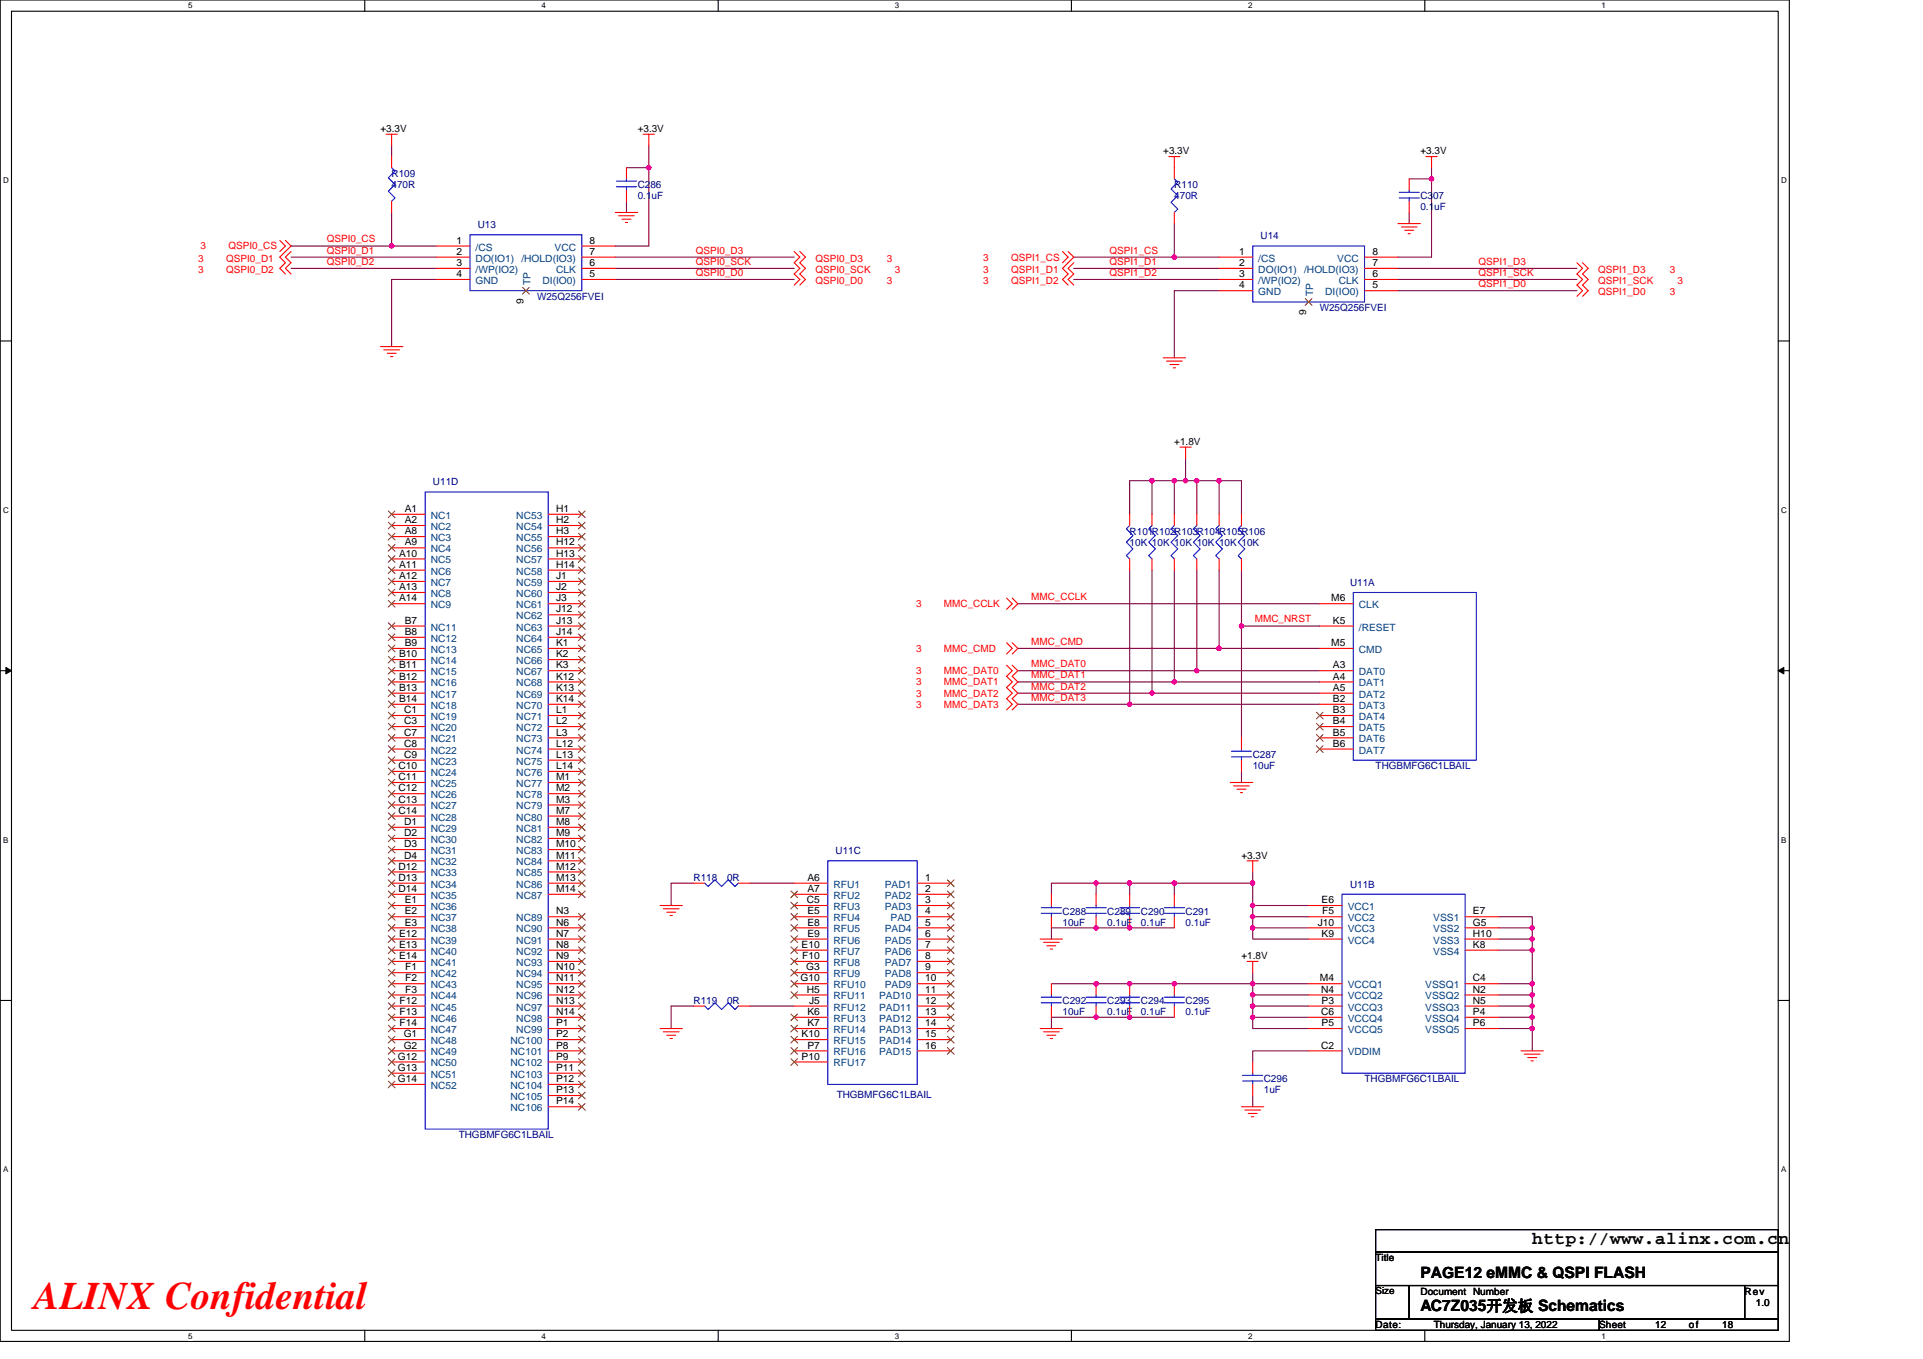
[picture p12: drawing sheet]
<svg xmlns="http://www.w3.org/2000/svg" width="297mm" height="210mm" viewBox="0 0 297 210" stroke-linecap="round" stroke-linejoin="round" font-family="sans-serif">
<path d="M0 0h276.4v207.3h-276.4zM1.8 1.7h272.9v203.8h-272.9z" fill="none" stroke="#000" stroke-width=".17"/>
<g fill="#fff">
<path d="M29.1 .2h.6v1.4h-.6z"/>
<path d="M29.1 205.7h.6v1.4h-.6z"/>
</g>
<path d="M56.3 0v1.7M56.3 205.5v1.8" fill="none" stroke="#000" stroke-width=".17"/>
<g fill="#fff">
<path d="M83.6 .2h.7v1.4h-.7z"/>
<path d="M83.6 205.7h.7v1.4h-.7z"/>
</g>
<path d="M110.9 0v1.7M110.9 205.5v1.8" fill="none" stroke="#000" stroke-width=".17"/>
<g fill="#fff">
<path d="M138.2 .2h.7v1.4h-.7z"/>
<path d="M138.2 205.7h.7v1.4h-.7z"/>
</g>
<path d="M165.5 0v1.7M165.5 205.5v1.8" fill="none" stroke="#000" stroke-width=".17"/>
<g fill="#fff">
<path d="M192.8 .2h.6v1.4h-.6z"/>
<path d="M192.8 205.7h.6v1.4h-.6z"/>
</g>
<path d="M220.1 0v1.7M220.1 205.5v1.8" fill="none" stroke="#000" stroke-width=".17"/>
<g fill="#fff">
<path d="M247.4 .2h.6v1.4h-.6z"/>
<path d="M247.4 205.7h.6v1.4h-.6z"/>
<path d="M.5 27.2h.8v1.4h-.8z"/>
<path d="M275.1 27.2h.9v1.4h-.9z"/>
<path d="M.5 78.1h.8v1.4h-.8z"/>
<path d="M275.1 78.1h.9v1.4h-.9z"/>
</g>
<path d="M0 52.7h1.8M274.7 52.7h1.7" fill="none" stroke="#000" stroke-width=".17"/>
<g fill="#fff">
<path d="M.5 129.1h.8v1.4h-.8z"/>
<path d="M275.1 129.1h.8v1.4h-.8z"/>
</g>
<path d="M0 103.6h1.8M274.7 103.6h1.7" fill="none" stroke="#000" stroke-width=".17"/>
<path d="M.9 103.1l.9 .5-.9 .5zM274.7 103.6l.8-.5v1z" fill="#000" stroke="#000" stroke-width=".15"/>
<g fill="#fff">
<path d="M.5 180h.8v1.4h-.8z"/>
<path d="M275.1 180h.8v1.4h-.8z"/>
</g>
<path d="M0 154.6h1.8M274.7 154.6h1.7M212.5 190h62.2v3.5h-62.2zM212.5 193.5h62.2v5.1h-62.2zM212.5 198.6h5.2v5.2h-5.2zM217.7 198.6h51.8v5.2h-51.8zM269.5 198.6h5.2v5.2h-5.2zM212.5 203.8h34.5v1.7h-34.5zM247 203.8h27.7v1.7h-27.7z" fill="none" stroke="#000" stroke-width=".17"/>
<g fill="none" stroke="#800040" stroke-width=".17">
<path d="M45 38h15.5M45 39.7h22.4M60.5 38h6.9M60.5 22.5v1.7M60.5 32.8v5.2M95 39.7h27.7M96.8 25.9h3.4M96.8 31.1v1.7M100.2 25.9v12.1h-5.2M100.2 22.5v3.4M165.9 39.7h15.5M181.4 34.5v5.2"/>
<path d="M181.4 39.7h6.9M217.7 27.6h3.4M217.7 32.8v1.7M221.1 25.9v13.8h-5.2M45 41.5h22.4M67.4 43.2h-6.9v10.4M95 43.2h27.7M95 41.5h27.7M165.9 41.5h22.4M165.9 43.2h22.4M188.3 44.9h-6.9v10.4M215.9 43.2h27.7"/>
<path d="M215.9 41.5h27.7M215.9 44.9h27.7M177.9 74.3h3.5M177.9 74.3h-3.4v5.2M177.9 74.3v5.2M181.4 74.3v5.2M183.1 70.8v3.5h-1.7M183.1 74.3h1.8M184.9 74.3v5.2M184.9 74.3h3.4v5.2M188.3 74.3h3.5v5.2M157.2 93.3h46.7"/>
<path d="M174.5 88.1v20.7M177.9 88.1v19M181.4 88.1v17.3M184.9 88.1v15.5M188.3 88.1v12.1M191.8 88.1v8.6M191.8 96.7v17.3M191.8 96.7h12.1M157.2 100.2h31.1M157.2 107.1h20.7M157.2 105.4h24.2M157.2 108.8h17.3"/>
<path d="M157.2 103.6h27.7M174.5 108.8h29.4M177.9 107.1h26M181.4 105.4h22.5M184.9 103.6h19M188.3 100.2h15.6M191.8 119.2v1.7M107.1 136.5h-3.4v3.4M115.8 136.5h6.9M169.3 138.2v-1.7h-6.9v1.7M169.3 136.5h5.2v1.7M174.5 136.5h6.9"/>
<path d="M181.4 136.5v1.7M181.4 136.5h12.1M193.5 136.5v3.4h8.6M193.5 139.9v1.7M193.5 134.7v1.8M107.1 155.4h-3.4v3.5M115.8 155.4h6.9M162.4 152h31.1v1.7M181.4 157.2h-19v1.7M181.4 143.4h-19v1.7M193.5 141.6h8.6M193.5 141.6v1.8h8.6"/>
<path d="M193.5 143.4v1.7h8.6M193.5 150.3v1.7h8.6M193.5 153.7h8.6M193.5 153.7v1.7h8.6M193.5 155.4v1.8h8.6M193.5 157.2v1.7h8.6M231.5 141.6h5.2v1.8M231.5 143.4h5.2v1.7M231.5 145.1h5.2v1.7M231.5 146.8h5.2M231.5 152h5.2v1.7M231.5 153.7h5.2v1.7"/>
<path d="M231.5 155.4h5.2v1.8M231.5 157.2h5.2v1.7M231.5 158.9h5.2M236.7 146.8v5.2M236.7 158.9v3.5M193.5 169.3v1.7M202.1 162.4h-8.6v1.7"/>
</g>
<g fill="#f0f" stroke="#f0f" stroke-width=".17">
<circle cx="184.8" cy="103.6" r=".34"/>
<circle cx="181.4" cy="105.4" r=".33"/>
<circle cx="177.9" cy="107.1" r=".34"/>
<circle cx="174.5" cy="108.8" r=".34"/>
<circle cx="188.3" cy="100.2" r=".34"/>
<circle cx="193.5" cy="139.9" r=".33"/>
<circle cx="193.5" cy="141.6" r=".34"/>
<circle cx="193.5" cy="143.4" r=".34"/>
<circle cx="183.1" cy="74.3" r=".34"/>
<circle cx="177.9" cy="74.3" r=".34"/>
<circle cx="181.4" cy="74.3" r=".34"/>
<circle cx="184.8" cy="74.3" r=".34"/>
<circle cx="188.3" cy="74.3" r=".34"/>
<circle cx="191.8" cy="96.7" r=".33"/>
<circle cx="193.5" cy="153.7" r=".34"/>
<circle cx="193.5" cy="152" r=".34"/>
<circle cx="193.5" cy="157.2" r=".33"/>
<circle cx="193.5" cy="155.4" r=".34"/>
<circle cx="236.7" cy="143.4" r=".34"/>
<circle cx="236.7" cy="145.1" r=".34"/>
<circle cx="236.7" cy="146.8" r=".34"/>
<circle cx="236.7" cy="152" r=".34"/>
<circle cx="236.7" cy="153.7" r=".34"/>
<circle cx="236.7" cy="155.4" r=".34"/>
<circle cx="236.7" cy="157.2" r=".33"/>
<circle cx="236.7" cy="158.9" r=".34"/>
<circle cx="174.5" cy="136.4" r=".34"/>
<circle cx="169.3" cy="136.4" r=".34"/>
<circle cx="181.4" cy="136.4" r=".34"/>
<circle cx="181.4" cy="152" r=".34"/>
<circle cx="174.5" cy="152" r=".34"/>
<circle cx="169.3" cy="152" r=".34"/>
<circle cx="169.3" cy="143.4" r=".34"/>
<circle cx="174.5" cy="143.4" r=".34"/>
<circle cx="169.3" cy="157.2" r=".33"/>
<circle cx="174.5" cy="157.2" r=".33"/>
<circle cx="193.5" cy="136.4" r=".34"/>
<circle cx="100.2" cy="25.9" r=".34"/>
<circle cx="60.5" cy="38" r=".34"/>
<circle cx="221.1" cy="27.6" r=".33"/>
<circle cx="181.4" cy="39.7" r=".34"/>
</g>
<g fill="none" stroke="#f00" stroke-width=".17">
<path d="M43.2 37.1l.9 .9-.9 .9M44.1 37.1l.9 .9-1.8 1.7 .9 .9-.9 .9 .9 .8M45 38.9l-.9 .8 .9 .9-.9 .9 .9 .8M59.6 20.7h1.8M60.5 20.7v1.8M60.5 24.2v1.7M60.5 31.1v1.7M67.4 38h5.2M67.4 39.7h5.2M89.9 39.7h5.1M89.9 38h5.1M95 32.8h3.5"/>
<path d="M95.6 33.3h2.4M96.1 33.9h1.4M96.6 34.4h.3M96.8 25.9v1.7M96.8 29.4v1.7M99.4 20.7h1.7M100.2 20.7v1.8M122.7 38.9l.8 .8-.8 .9 .8 .9-.8 .8 .8 .9-.8 .8M123.5 38.9l.9 .8-.9 .9 .9 .9-.9 .8 .9 .9-.9 .8M164.1 38.9l.9 .8-.9 .9M165 38.9l.9 .8-1.8 1.8 .9 .8-.9 .9 .9 .8M180.5 24.2h1.8"/>
<path d="M181.4 24.2v3.4M181.4 32.8v1.7M188.3 39.7h5.2M210.8 39.7h5.1M215.9 34.5h3.5M216.5 35.1h2.4M217 35.6h1.4M217.5 36.1h.3M217.7 27.6v1.8M217.7 31.1v1.7M220.3 24.2h1.7M221.1 24.2v1.7"/>
<path d="M58.8 53.6h3.4M59.3 54.1h2.4M59.8 54.6h1.4M60.3 55.1h.4M67.4 41.5h5.2M67.4 43.2h5.2M81.2 44.9h.1M89.9 43.2h5.1M89.9 41.5h5.1M165.9 40.6l-.9 .9 .9 .8-.9 .9 .9 .8M179.7 55.3h3.4M180.2 55.8h2.4"/>
<path d="M180.7 56.3h1.4M181.2 56.8h.4M188.3 41.5h5.2M188.3 43.2h5.2M188.3 44.9h5.2M202.1 46.7h.1M210.8 44.9h5.1M210.8 43.2h5.1M210.8 41.5h5.1M243.6 40.6l.9 .9-.9 .8 .9 .9-.9 .8 .9 .9-.9 .9M244.5 40.6l.8 .9-.8 .8 .8 .9-.8 .8 .8 .9-.8 .9M60.5 79.5h5.2"/>
<path d="M84.7 79.5h5.2M174.5 79.5v1.7M177.9 79.5v1.7M181.4 79.5v1.7M182.3 69.1h1.7M183.1 69.1v1.7M184.9 79.5v1.7M188.3 79.5v1.7M191.8 79.5v1.7M60.5 81.2h5.2M60.5 82.9h5.2M60.5 84.6h5.2"/>
<path d="M60.5 86.4h5.2M60.5 88.1h5.2M60.5 89.8h5.2M60.5 91.5h5.2M60.5 93.3h5.2M60.5 96.7h5.2M60.5 98.5h5.2M84.7 81.2h5.2M84.7 82.9h5.2M84.7 84.6h5.2M84.7 86.4h5.2M84.7 88.1h5.2"/>
<path d="M84.7 89.8h5.2M84.7 91.5h5.2M84.7 93.3h5.2M84.7 95h5.2M84.7 96.7h5.2M84.7 98.5h5.2M155.5 92.4l.9 .9-.9 .8M155.5 99.3l.9 .9-.9 .8M156.4 92.4l.8 .9-.8 .8M156.4 99.3l.8 .9-.8 .8M174.5 86.4v1.7M177.9 86.4v1.7"/>
<path d="M181.4 86.4v1.7M184.9 86.4v1.7M188.3 86.4v1.7M191.8 86.4v1.7M203.9 93.3h5.1M203.9 96.7h5.1M60.5 100.2h5.2M60.5 101.9h5.2M60.5 103.6h5.2M60.5 105.4h5.2M60.5 107.1h5.2M60.5 108.8h5.2"/>
<path d="M60.5 110.6h5.2M60.5 112.3h5.2M60.5 114h5.2M60.5 115.7h5.2M60.5 117.5h5.2M60.5 119.2h5.2M84.7 100.2h5.2M84.7 101.9h5.2M84.7 103.6h5.2M84.7 105.4h5.2M84.7 107.1h5.2M84.7 108.8h5.2"/>
<path d="M84.7 110.6h5.2M84.7 112.3h5.2M84.7 114h5.2M84.7 115.7h5.2M84.7 117.5h5.2M84.7 119.2h5.2M155.5 102.8l.9 .8-.9 .9 .9 .9-.9 .8 .9 .9-.9 .9 .9 .8-.9 .9M156.4 102.8l.8 .8-.8 .9 .8 .9-.8 .8 .8 .9-.8 .9 .8 .8-.8 .9M191.8 114v1.7M191.8 117.5v1.7M203.9 100.2h5.1M203.9 103.6h5.1"/>
<path d="M203.9 105.4h5.1M203.9 107.1h5.1M203.9 108.8h5.1M203.9 110.6h5.1M203.9 112.3h5.1M203.9 114h5.1M203.9 115.7h5.1M60.5 120.9h5.2M60.5 122.6h5.2M60.5 124.4h5.2M60.5 126.1h5.2M60.5 127.8h5.2"/>
<path d="M60.5 129.5h5.2M60.5 131.3h5.2M60.5 133h5.2M60.5 134.7h5.2M60.5 136.5h5.2M60.5 138.2h5.2M60.5 139.9h5.2M84.7 120.9h5.2M84.7 122.6h5.2M84.7 124.4h5.2M84.7 126.1h5.2M84.7 127.8h5.2"/>
<path d="M84.7 129.5h5.2M84.7 131.3h5.2M84.7 133h5.2M84.7 134.7h5.2M84.7 136.5h5.2M84.7 138.2h5.2M102 139.9h3.4M107.1 136.5h1.8M114 136.5h1.8M122.7 136.5h5.2M122.7 138.2h5.2M122.7 139.9h5.2"/>
<path d="M141.7 136.5h5.2M141.7 138.2h5.2M141.7 139.9h5.2M162.4 138.2v1.7M169.3 138.2v1.7M174.5 138.2v1.7M181.4 138.2v1.7M190 120.9h3.5M190.6 121.4h2.4M191.1 121.9h1.4M191.6 122.5h.3M192.6 133h1.7"/>
<path d="M193.5 133v1.7M202.1 139.9h5.2M60.5 141.6h5.2M60.5 143.4h5.2M60.5 145.1h5.2M60.5 146.8h5.2M60.5 148.5h5.2M60.5 150.3h5.2M60.5 152h5.2M60.5 153.7h5.2M60.5 155.4h5.2M60.5 157.2h5.2"/>
<path d="M60.5 158.9h5.2M84.7 141.6h5.2M84.7 143.4h5.2M84.7 145.1h5.2M84.7 146.8h5.2M84.7 148.5h5.2M84.7 150.3h5.2M84.7 152h5.2M84.7 153.7h5.2M84.7 155.4h5.2M84.7 157.2h5.2M84.7 158.9h5.2"/>
<path d="M102 158.9h3.4M102.5 140.4h2.4M102.5 159.4h2.4M103 140.9h1.4M103 160h1.4M103.5 141.5h.4M107.1 155.4h1.8M114 155.4h1.8M122.7 141.6h5.2M122.7 143.4h5.2M122.7 145.1h5.2M122.7 146.8h5.2"/>
<path d="M122.7 148.5h5.2M122.7 150.3h5.2M122.7 152h5.2M122.7 153.7h5.2M122.7 155.4h5.2M122.7 157.2h5.2M122.7 158.9h5.2M141.7 141.6h5.2M141.7 143.4h5.2M141.7 145.1h5.2M141.7 146.8h5.2M141.7 148.5h5.2"/>
<path d="M141.7 150.3h5.2M141.7 152h5.2M141.7 153.7h5.2M141.7 155.4h5.2M141.7 157.2h5.2M141.7 158.9h5.2M160.7 158.9h3.4M160.7 145.1h3.4M161.2 159.4h2.4M161.2 145.6h2.4M161.7 160h1.4M161.7 146.1h1.4"/>
<path d="M162.2 146.6h.4M162.4 152v1.7M162.4 155.4v1.8M162.4 141.6v1.8M169.3 152v1.7M169.3 155.4v1.8M169.3 141.6v1.8M174.5 141.6v1.8M174.5 152v1.7M174.5 155.4v1.8M181.4 152v1.7M181.4 155.4v1.8"/>
<path d="M181.4 141.6v1.8M192.6 148.5h1.7M193.5 148.5v1.8M202.1 141.6h5.2M202.1 143.4h5.2M202.1 145.1h5.2M202.1 152h5.2M202.1 153.7h5.2M202.1 155.4h5.2M202.1 157.2h5.2M202.1 158.9h5.2M226.3 141.6h5.2"/>
<path d="M226.3 143.4h5.2M226.3 145.1h5.2M226.3 146.8h5.2M226.3 152h5.2M226.3 153.7h5.2M226.3 155.4h5.2M226.3 158.9h5.2M226.3 157.2h5.2M60.5 160.6h5.2M60.5 162.4h5.2M60.5 164.1h5.2M60.5 165.8h5.2"/>
<path d="M60.5 167.6h5.2M84.7 160.6h5.2M84.7 162.4h5.2M84.7 164.1h5.2M84.7 165.8h5.2M84.7 167.6h5.2M84.7 169.3h5.2M84.7 171h5.2M103.5 160.5h.4M122.7 160.6h5.2M122.7 162.4h5.2M122.7 164.1h5.2"/>
<path d="M141.7 160.6h5.2M141.7 162.4h5.2M162.2 160.5h.4M191.8 171h3.4M192.3 171.5h2.4M192.8 172h1.4M193.3 172.6h.4M193.5 164.1v1.7M193.5 167.6v1.7M202.1 162.4h5.2M234.9 162.4h3.5M235.5 162.9h2.4"/>
<path d="M236 163.4h1.4M236.5 163.9h.4"/>
</g>
<g fill="none" stroke="#00f" stroke-width=".17">
<path d="M60.5 25.9l.5 .5-1 1.1 1 1-1 1 1 1.1-.5 .5M72.6 36.3h17.3v8.6h-17.3zM95.2 28.9h3.1M95.2 28h3.1M96.8 27.6v.4M96.8 28.9v.5M181.4 27.6l.5 .6-1 1 1 1-1 1.1 1 1-.5 .5M193.5 38h17.3v8.7h-17.3zM216.1 30.6h3.1M216.1 29.7h3.1M217.7 29.4v.3M217.7 30.6v.5"/>
<path d="M65.7 76h19v98.5h-19zM174.5 81.2l-.5 .5 1 1-1 1.1 1 1-1 1.1 .5 .5M177.9 81.2l-.5 .5 1.1 1-1.1 1.1 1.1 1-1.1 1.1 .5 .5M181.4 81.2l-.5 .5 1 1-1 1.1 1 1-1 1.1 .5 .5M184.9 81.2l-.6 .5 1.1 1-1.1 1.1 1.1 1-1.1 1.1 .6 .5M188.3 81.2l-.5 .5 1 1-1 1.1 1 1-1 1.1 .5 .5M191.8 81.2l-.5 .5 1 1-1 1.1 1 1-1 1.1 .5 .5M209 91.5h19v26h-19zM190.2 116.9h3.1M190.2 116.1h3.1M191.8 115.7v.4M191.8 116.9v.6"/>
<path d="M108.9 136.5l.5 .5 1-1.1 1.1 1.1 1-1.1 1 1.1 .5-.5M127.9 133h13.8v34.6h-13.8zM162.4 139.9v.4M169.3 139.9v.4M174.5 139.9v.4M181.4 139.9v.4M207.3 138.2h19v27.6h-19zM108.9 155.4l.5 .6 1-1.1 1.1 1.1 1-1.1 1 1.1 .5-.6M160.8 154.9h3.2M160.8 154.1h3.2M160.8 141.1h3.2M160.8 140.3h3.2"/>
<path d="M162.4 153.7v.4M162.4 154.9v.5M162.4 141.1v.5M167.8 154.9h3.1M167.8 154.1h3.1M167.8 141.1h3.1M167.8 140.3h3.1M169.3 153.7v.4M169.3 154.9v.5M169.3 141.1v.5M172.9 141.1h3.1M172.9 140.3h3.1"/>
<path d="M172.9 154.9h3.1M172.9 154.1h3.1M174.5 141.1v.5M174.5 153.7v.4M174.5 154.9v.5M179.8 154.9h3.2M179.8 154.1h3.2M179.8 141.1h3.2M179.8 140.3h3.2M181.4 153.7v.4M181.4 154.9v.5M181.4 141.1v.5"/>
<path d="M191.9 167h3.1M191.9 166.2h3.1M193.5 165.8v.4M193.5 167v.6"/>
</g>
<g fill="none" stroke="#804000" stroke-width=".15">
<path d="M80.7 44.4l1.1 1M81.7 44.4l-1 1M201.6 46.1l1.1 1.1M202.6 46.1l-1 1.1M60 79l1 1M61 79l-1 1M89.4 79l1 1M90.4 79l-1.1 1M60 80.7l1 1M60 82.4l1 1M60 84.1l1 1.1M60 85.9l1 1"/>
<path d="M60 87.6l1 1M60 89.3l1 1.1M60 91l1 1.1M60 92.8l1 1M60 96.2l1 1.1M60 98l1 1M60 99.7l1 1M61 80.7l-1 1M61 82.4l-1 1M61 84.1l-1 1.1M61 85.9l-1 1M61 87.6l-1 1"/>
<path d="M61 89.3l-1 1.1M61 91l-1 1.1M61 92.8l-1 1M61 96.2l-1 1.1M61 98l-1 1M61 99.7l-1 1M89.4 80.7l1 1M89.4 82.4l1 1M89.4 84.1l1 1.1M89.4 85.9l1 1M89.4 87.6l1 1M89.4 89.3l1 1.1"/>
<path d="M89.4 99.7l1 1M89.4 91l1 1.1M89.4 92.8l1 1M89.4 94.5l1 1M89.4 96.2l1 1.1M89.4 98l1 1M90.4 80.7l-1.1 1M90.4 82.4l-1.1 1M90.4 84.1l-1.1 1.1M90.4 85.9l-1.1 1M90.4 87.6l-1.1 1M90.4 89.3l-1.1 1.1"/>
<path d="M90.4 99.7l-1.1 1M90.4 91l-1.1 1.1M90.4 92.8l-1.1 1M90.4 94.5l-1.1 1M90.4 96.2l-1.1 1.1M90.4 98l-1.1 1M60 101.4l1 1M60 103.1l1 1.1M60 104.9l1 1M60 106.6l1 1M60 108.3l1 1M60 110l1 1.1"/>
<path d="M60 111.8l1 1M60 113.5l1 1M60 115.2l1 1.1M60 116.9l1 1.1M60 118.7l1 1M61 101.4l-1 1M61 103.1l-1 1.1M61 104.9l-1 1M61 106.6l-1 1M61 108.3l-1 1M61 110l-1 1.1M61 111.8l-1 1"/>
<path d="M61 113.5l-1 1M61 115.2l-1 1.1M61 116.9l-1 1.1M61 118.7l-1 1M89.4 101.4l1 1M89.4 103.1l1 1.1M89.4 104.9l1 1M89.4 106.6l1 1M89.4 108.3l1 1M89.4 110l1 1.1M89.4 111.8l1 1M89.4 113.5l1 1"/>
<path d="M89.4 115.2l1 1.1M89.4 116.9l1 1.1M89.4 118.7l1 1M90.4 101.4l-1.1 1M90.4 103.1l-1.1 1.1M90.4 104.9l-1.1 1M90.4 106.6l-1.1 1M90.4 108.3l-1.1 1M90.4 110l-1.1 1.1M90.4 111.8l-1.1 1M90.4 113.5l-1.1 1M90.4 115.2l-1.1 1.1"/>
<path d="M90.4 116.9l-1.1 1.1M90.4 118.7l-1.1 1M203.3 110l1.1 1.1M203.3 111.8l1.1 1M203.3 113.5l1.1 1M203.3 115.2l1.1 1.1M204.4 110l-1.1 1.1M204.4 111.8l-1.1 1M204.4 113.5l-1.1 1M204.4 115.2l-1.1 1.1M60 120.4l1 1M60 122.1l1 1.1"/>
<path d="M60 123.9l1 1M60 125.6l1 1M60 127.3l1 1.1M60 129l1 1.1M60 130.8l1 1M60 132.5l1 1M60 134.2l1 1.1M60 136l1 1M60 137.7l1 1M60 139.4l1 1M61 120.4l-1 1M61 122.1l-1 1.1"/>
<path d="M61 123.9l-1 1M61 125.6l-1 1M61 127.3l-1 1.1M61 129l-1 1.1M61 130.8l-1 1M61 132.5l-1 1M61 134.2l-1 1.1M61 136l-1 1M61 137.7l-1 1M61 139.4l-1 1M89.4 120.4l1 1M89.4 122.1l1 1.1"/>
<path d="M89.4 123.9l1 1M89.4 125.6l1 1M89.4 127.3l1 1.1M89.4 129l1 1.1M89.4 130.8l1 1M89.4 132.5l1 1M89.4 134.2l1 1.1M89.4 136l1 1M89.4 137.7l1 1M90.4 120.4l-1.1 1M90.4 122.1l-1.1 1.1M90.4 123.9l-1.1 1"/>
<path d="M90.4 125.6l-1.1 1M90.4 127.3l-1.1 1.1M90.4 129l-1.1 1.1M90.4 130.8l-1.1 1M90.4 132.5l-1.1 1M90.4 134.2l-1.1 1.1M90.4 136l-1.1 1M90.4 137.7l-1.1 1M122.2 137.7l1 1M122.2 139.4l1 1M123.2 137.7l-1.1 1M123.2 139.4l-1.1 1"/>
<path d="M146.3 136l1.1 1M146.3 137.7l1.1 1M146.3 139.4l1.1 1M147.4 136l-1.1 1M147.4 137.7l-1.1 1M147.4 139.4l-1.1 1M60 141.1l1 1.1M60 142.9l1 1M60 144.6l1 1M60 146.3l1 1M60 148l1 1.1M60 149.8l1 1"/>
<path d="M60 151.5l1 1M60 153.2l1 1.1M60 154.9l1 1.1M60 156.7l1 1M60 158.4l1 1M61 141.1l-1 1.1M61 142.9l-1 1M61 144.6l-1 1M61 146.3l-1 1M61 148l-1 1.1M61 149.8l-1 1M61 151.5l-1 1"/>
<path d="M61 153.2l-1 1.1M61 154.9l-1 1.1M61 156.7l-1 1M61 158.4l-1 1M89.4 141.1l1 1.1M89.4 142.9l1 1M89.4 144.6l1 1M89.4 146.3l1 1M89.4 148l1 1.1M89.4 149.8l1 1M89.4 151.5l1 1M89.4 153.2l1 1.1"/>
<path d="M89.4 154.9l1 1.1M89.4 156.7l1 1M89.4 158.4l1 1M90.4 141.1l-1.1 1.1M90.4 142.9l-1.1 1M90.4 144.6l-1.1 1M90.4 146.3l-1.1 1M90.4 148l-1.1 1.1M90.4 149.8l-1.1 1M90.4 151.5l-1.1 1M90.4 153.2l-1.1 1.1M90.4 154.9l-1.1 1.1"/>
<path d="M90.4 156.7l-1.1 1M90.4 158.4l-1.1 1M122.2 141.1l1 1.1M122.2 142.9l1 1M122.2 144.6l1 1M122.2 146.3l1 1M122.2 148l1 1.1M122.2 149.8l1 1M122.2 151.5l1 1M122.2 153.2l1 1.1M122.2 156.7l1 1M122.2 158.4l1 1"/>
<path d="M123.2 141.1l-1.1 1.1M123.2 142.9l-1.1 1M123.2 144.6l-1.1 1M123.2 146.3l-1.1 1M123.2 148l-1.1 1.1M123.2 149.8l-1.1 1M123.2 151.5l-1.1 1M123.2 153.2l-1.1 1.1M123.2 156.7l-1.1 1M123.2 158.4l-1.1 1M146.3 141.1l1.1 1.1M146.3 142.9l1.1 1"/>
<path d="M146.3 144.6l1.1 1M146.3 146.3l1.1 1M146.3 148l1.1 1.1M146.3 149.8l1.1 1M146.3 151.5l1.1 1M146.3 153.2l1.1 1.1M146.3 154.9l1.1 1.1M146.3 156.7l1.1 1M146.3 158.4l1.1 1M147.4 141.1l-1.1 1.1M147.4 142.9l-1.1 1M147.4 144.6l-1.1 1"/>
<path d="M147.4 146.3l-1.1 1M147.4 148l-1.1 1.1M147.4 149.8l-1.1 1M147.4 151.5l-1.1 1M147.4 153.2l-1.1 1.1M147.4 154.9l-1.1 1.1M147.4 156.7l-1.1 1M147.4 158.4l-1.1 1M60 160.1l1 1.1M60 161.9l1 1M60 163.6l1 1M60 165.3l1 1"/>
<path d="M60 167l1 1.1M61 160.1l-1 1.1M61 161.9l-1 1M61 163.6l-1 1M61 165.3l-1 1M61 167l-1 1.1M89.4 160.1l1 1.1M89.4 161.9l1 1M89.4 163.6l1 1M89.4 165.3l1 1M89.4 167l1 1.1M89.4 168.8l1 1"/>
<path d="M89.4 170.5l1 1M90.4 160.1l-1.1 1.1M90.4 161.9l-1.1 1M90.4 163.6l-1.1 1M90.4 165.3l-1.1 1M90.4 167l-1.1 1.1M90.4 168.8l-1.1 1M90.4 170.5l-1.1 1M122.2 160.1l1 1.1M122.2 161.9l1 1M122.2 163.6l1 1M123.2 160.1l-1.1 1.1"/>
<path d="M123.2 161.9l-1.1 1M123.2 163.6l-1.1 1M146.3 160.1l1.1 1.1M146.3 161.9l1.1 1M147.4 160.1l-1.1 1.1M147.4 161.9l-1.1 1"/>
</g>
<text font-size="6" fill="#f00" x="5.2" y="202.3">ALINX Confidential</text>
<text font-size="2.8" x="236.7" y="192.3">http://www.alinx.com.cn</text>
<g font-size="2.4">
<text x="219.4" y="197.4">PAGE12 eMMC &amp; QSPI FLASH</text>
<text x="219.4" y="202.6">AC7Z035开发板 Schematics</text>
</g>
<g font-size="1.5">
<text x="58.8" y="20.4">+3.3V</text>
<text x="98.5" y="20.4">+3.3V</text>
<text x="179.7" y="23.9">+3.3V</text>
<text x="219.4" y="23.9">+3.3V</text>
<text x="70.5" y="37.7">1</text>
<text x="70.5" y="39.4">2</text>
<text x="70.5" y="41.1">3</text>
<text x="91.1" y="39.4">7</text>
<text x="91.1" y="37.7">8</text>
<text x="91.1" y="41.1">6</text>
<text x="191.4" y="39.4">1</text>
<text x="191.4" y="41.1">2</text>
<text x="212" y="41.1">7</text>
<text x="212" y="39.4">8</text>
<text x="70.5" y="42.8">4</text>
<text x="80.9" y="47" transform="rotate(-90 80.9 47)">9</text>
<text x="91.1" y="42.8">5</text>
<text x="191.4" y="42.8">3</text>
<text x="191.4" y="44.6">4</text>
<text x="212" y="44.6">5</text>
<text x="212" y="42.8">6</text>
<text x="201.8" y="48.7" transform="rotate(-90 201.8 48.7)">9</text>
<text x="181.4" y="68.8">+1.8V</text>
<text x="62.5" y="79.1">A1</text>
<text x="62.5" y="80.8">A2</text>
<text x="62.5" y="82.6">A8</text>
<text x="85.9" y="79.1">H1</text>
<text x="85.9" y="80.8">H2</text>
<text x="85.9" y="82.6">H3</text>
<text x="61.6" y="86">A10</text>
<text x="61.6" y="87.7">A11</text>
<text x="61.6" y="89.5">A12</text>
<text x="62.5" y="84.3">A9</text>
<text x="85.9" y="84.3">H12</text>
<text x="85.9" y="86">H13</text>
<text x="85.9" y="87.7">H14</text>
<text x="85.9" y="89.5">J1</text>
<text x="61.6" y="91.2">A13</text>
<text x="61.6" y="92.9">A14</text>
<text x="85.9" y="91.2">J2</text>
<text x="85.9" y="92.9">J3</text>
<text x="85.9" y="94.6">J12</text>
<text x="205.6" y="92.9">M6</text>
<text x="61.6" y="101.6">B10</text>
<text x="62.5" y="96.4">B7</text>
<text x="62.5" y="98.1">B8</text>
<text x="62.5" y="99.8">B9</text>
<text x="85.9" y="99.8">K1</text>
<text x="85.9" y="101.6">K2</text>
<text x="85.9" y="96.4">J13</text>
<text x="85.9" y="98.1">J14</text>
<text x="205.6" y="99.8">M5</text>
<text x="205.9" y="96.4">K5</text>
<text x="61.6" y="103.3">B11</text>
<text x="61.6" y="105">B12</text>
<text x="61.6" y="106.7">B13</text>
<text x="85.9" y="103.3">K3</text>
<text x="85.9" y="105">K12</text>
<text x="85.9" y="106.7">K13</text>
<text x="205.9" y="103.3">A3</text>
<text x="205.9" y="105">A4</text>
<text x="205.9" y="106.7">A5</text>
<text x="61.6" y="108.5">B14</text>
<text x="62.4" y="110.2">C1</text>
<text x="62.4" y="111.9">C3</text>
<text x="62.4" y="113.6">C7</text>
<text x="85.9" y="108.5">K14</text>
<text x="85.9" y="110.2">L1</text>
<text x="85.9" y="111.9">L2</text>
<text x="85.9" y="113.6">L3</text>
<text x="205.9" y="108.5">B2</text>
<text x="205.9" y="110.2">B3</text>
<text x="205.9" y="111.9">B4</text>
<text x="205.9" y="113.6">B5</text>
<text x="61.5" y="118.8">C10</text>
<text x="62.4" y="115.4">C8</text>
<text x="62.4" y="117.1">C9</text>
<text x="85.9" y="115.4">L12</text>
<text x="85.9" y="117.1">L13</text>
<text x="85.9" y="118.8">L14</text>
<text x="205.9" y="115.4">B6</text>
<text x="61.5" y="120.5">C11</text>
<text x="61.5" y="122.3">C12</text>
<text x="61.5" y="124">C13</text>
<text x="61.5" y="125.7">C14</text>
<text x="85.9" y="120.5">M1</text>
<text x="85.9" y="122.3">M2</text>
<text x="85.9" y="124">M3</text>
<text x="85.9" y="125.7">M7</text>
<text x="62.4" y="127.5">D1</text>
<text x="62.4" y="129.2">D2</text>
<text x="62.4" y="130.9">D3</text>
<text x="85.9" y="127.5">M8</text>
<text x="85.9" y="129.2">M9</text>
<text x="85.9" y="130.9">M10</text>
<text x="61.5" y="134.4">D12</text>
<text x="61.5" y="136.1">D13</text>
<text x="61.5" y="137.8">D14</text>
<text x="62.4" y="132.7">D4</text>
<text x="85.9" y="132.7">M11</text>
<text x="85.9" y="134.4">M12</text>
<text x="85.9" y="136.1">M13</text>
<text x="85.9" y="137.8">M14</text>
<text x="124.7" y="136.1">A6</text>
<text x="124.7" y="137.8">A7</text>
<text x="142.9" y="136.1">1</text>
<text x="142.9" y="137.8">2</text>
<text x="191.8" y="132.7">+3.3V</text>
<text x="62.5" y="139.6">E1</text>
<text x="62.5" y="141.3">E2</text>
<text x="62.5" y="143">E3</text>
<text x="85.9" y="141.3">N3</text>
<text x="85.9" y="143">N6</text>
<text x="124.6" y="139.6">C5</text>
<text x="124.7" y="141.3">E5</text>
<text x="124.7" y="143">E8</text>
<text x="142.9" y="139.6">3</text>
<text x="142.9" y="143">5</text>
<text x="142.9" y="141.3">4</text>
<text x="203.5" y="143">J10</text>
<text x="204.1" y="139.6">E6</text>
<text x="204.2" y="141.3">F5</text>
<text x="227.5" y="141.3">E7</text>
<text x="227.5" y="143">G5</text>
<text x="61.6" y="144.7">E12</text>
<text x="61.6" y="146.5">E13</text>
<text x="61.6" y="148.2">E14</text>
<text x="62.6" y="149.9">F1</text>
<text x="85.9" y="144.7">N7</text>
<text x="85.9" y="146.5">N8</text>
<text x="85.9" y="148.2">N9</text>
<text x="85.9" y="149.9">N10</text>
<text x="123.8" y="146.5">E10</text>
<text x="123.9" y="148.2">F10</text>
<text x="124.5" y="149.9">G3</text>
<text x="124.7" y="144.7">E9</text>
<text x="142.9" y="144.7">6</text>
<text x="142.9" y="146.5">7</text>
<text x="142.9" y="148.2">8</text>
<text x="142.9" y="149.9">9</text>
<text x="191.8" y="148.2">+1.8V</text>
<text x="204.1" y="144.7">K9</text>
<text x="227.5" y="144.7">H10</text>
<text x="227.5" y="146.5">K8</text>
<text x="61.7" y="155.1">F12</text>
<text x="62.6" y="151.6">F2</text>
<text x="62.6" y="153.4">F3</text>
<text x="85.9" y="151.6">N11</text>
<text x="85.9" y="153.4">N12</text>
<text x="85.9" y="155.1">N13</text>
<text x="123.7" y="151.6">G10</text>
<text x="124.6" y="153.4">H5</text>
<text x="125" y="155.1">J5</text>
<text x="142.9" y="153.4">11</text>
<text x="142.9" y="155.1">12</text>
<text x="142.9" y="151.6">10</text>
<text x="203.9" y="151.6">M4</text>
<text x="204.1" y="153.4">N4</text>
<text x="204.1" y="155.1">P3</text>
<text x="227.5" y="151.6">C4</text>
<text x="227.5" y="153.4">N2</text>
<text x="227.5" y="155.1">N5</text>
<text x="61.7" y="156.8">F13</text>
<text x="61.7" y="158.6">F14</text>
<text x="62.4" y="160.3">G1</text>
<text x="85.9" y="160.3">P2</text>
<text x="85.9" y="156.8">N14</text>
<text x="85.9" y="158.6">P1</text>
<text x="123.8" y="160.3">K10</text>
<text x="124.7" y="156.8">K6</text>
<text x="124.7" y="158.6">K7</text>
<text x="142.9" y="156.8">13</text>
<text x="142.9" y="158.6">14</text>
<text x="142.9" y="160.3">15</text>
<text x="204.1" y="156.8">C6</text>
<text x="204.1" y="158.6">P5</text>
<text x="227.5" y="158.6">P6</text>
<text x="227.5" y="156.8">P4</text>
<text x="61.5" y="163.7">G12</text>
<text x="61.5" y="165.5">G13</text>
<text x="61.5" y="167.2">G14</text>
<text x="62.4" y="162">G2</text>
<text x="85.9" y="162">P8</text>
<text x="85.9" y="163.7">P9</text>
<text x="85.9" y="165.5">P11</text>
<text x="85.9" y="167.2">P12</text>
<text x="123.8" y="163.7">P10</text>
<text x="124.7" y="162">P7</text>
<text x="142.9" y="162">16</text>
<text x="204.1" y="162">C2</text>
<text x="85.9" y="168.9">P13</text>
<text x="85.9" y="170.6">P14</text>
<text x="212.5" y="194.9">Title</text>
<text x="212.5" y="200">Size</text>
<text x="219.4" y="200">Document Number</text>
<text x="269.5" y="200">Rev</text>
<text x="271.2" y="201.8">1.0</text>
<text x="212.5" y="205.2">Date:</text>
<text x="221.5" y="205.2">Thursday, January 13, 2022</text>
<text x="247" y="205.2">Sheet</text>
<text x="255.7" y="205.2">12</text>
<text x="260.9" y="205.2">of</text>
<text x="266" y="205.2">18</text>
</g>
<g font-size="1.5" fill="#000080">
<text x="60.5" y="27.3">R109</text>
<text x="60.5" y="29">470R</text>
<text x="98.5" y="29">C286</text>
<text x="181.4" y="29">R110</text>
<text x="73.8" y="35.3">U13</text>
<text x="98.5" y="30.8">0.1uF</text>
<text x="181.4" y="30.8">470R</text>
<text x="219.4" y="30.8">C307</text>
<text x="219.4" y="32.5">0.1uF</text>
<text x="194.7" y="37">U14</text>
<text x="82.9" y="46.3">W25Q256FVEI</text>
<text x="203.9" y="48">W25Q256FVEI</text>
<text x="66.9" y="75">U11D</text>
<text x="174.5" y="82.6">R101R102R103R104R105R106</text>
<text x="174.5" y="84.3">10K 10K 10K 10K 10K 10K</text>
<text x="208.5" y="90.5">U11A</text>
<text x="193.5" y="117.1">C287</text>
<text x="193.5" y="118.9">10uF</text>
<text x="212.5" y="118.9">THGBMFG6C1LBAIL</text>
<text x="129.1" y="132">U11C</text>
<text x="107.1" y="136.1">R118</text>
<text x="112.3" y="136.1">0R</text>
<text x="208.5" y="137.2">U11B</text>
<text x="164.1" y="141.3">C288</text>
<text x="164.1" y="143">10uF</text>
<text x="171" y="141.3">C289</text>
<text x="171" y="143">0.1uF</text>
<text x="176.2" y="141.3">C290</text>
<text x="176.2" y="143">0.1uF</text>
<text x="183.1" y="141.3">C291</text>
<text x="183.1" y="143">0.1uF</text>
<text x="107.1" y="155.1">R119</text>
<text x="112.3" y="155.1">0R</text>
<text x="164.1" y="155.1">C292</text>
<text x="171" y="155.1">C293</text>
<text x="176.2" y="155.1">C294</text>
<text x="183.1" y="155.1">C295</text>
<text x="164.1" y="156.8">10uF</text>
<text x="171" y="156.8">0.1uF</text>
<text x="176.2" y="156.8">0.1uF</text>
<text x="183.1" y="156.8">0.1uF</text>
<text x="195.2" y="167.2">C296</text>
<text x="210.8" y="167.2">THGBMFG6C1LBAIL</text>
<text x="129.2" y="169.6">THGBMFG6C1LBAIL</text>
<text x="195.2" y="169">1uF</text>
<text x="70.9" y="175.9">THGBMFG6C1LBAIL</text>
</g>
<g font-size="1.5" fill="#f00">
<text x="30.6" y="40.4">3</text>
<text x="31" y="38.5">3</text>
<text x="34.9" y="40.4">QSPI0_D1</text>
<text x="35.3" y="38.5">QSPI0_CS</text>
<text x="50.5" y="39.2">QSPI0_D1</text>
<text x="50.5" y="37.5">QSPI0_CS</text>
<text x="50.5" y="40.9">QSPI0_D2</text>
<text x="107.5" y="40.9">QSPI0_SCK</text>
<text x="107.5" y="39.2">QSPI0_D3</text>
<text x="126" y="40.4">QSPI0_D3</text>
<text x="137" y="40.4">3</text>
<text x="151.9" y="40.3">3</text>
<text x="156.2" y="40.3">QSPI1_CS</text>
<text x="171.4" y="40.9">QSPI1_D1</text>
<text x="171.4" y="39.2">QSPI1_CS</text>
<text x="228.4" y="40.9">QSPI1_D3</text>
<text x="30.6" y="42.2">3</text>
<text x="34.9" y="42.2">QSPI0_D2</text>
<text x="107.5" y="42.6">QSPI0_D0</text>
<text x="126" y="43.9">QSPI0_D0</text>
<text x="126" y="42.2">QSPI0_SCK</text>
<text x="137" y="43.9">3</text>
<text x="138.2" y="42.2">3</text>
<text x="151.9" y="43.9">3</text>
<text x="151.9" y="42.2">3</text>
<text x="156.2" y="43.9">QSPI1_D2</text>
<text x="156.2" y="42.2">QSPI1_D1</text>
<text x="171.4" y="42.6">QSPI1_D2</text>
<text x="228.4" y="44.4">QSPI1_D0</text>
<text x="228.4" y="42.6">QSPI1_SCK</text>
<text x="246.9" y="45.6">QSPI1_D0</text>
<text x="246.9" y="42.2">QSPI1_D3</text>
<text x="246.9" y="43.9">QSPI1_SCK</text>
<text x="257.9" y="45.6">3</text>
<text x="257.9" y="42.2">3</text>
<text x="259.1" y="43.9">3</text>
<text x="141.5" y="93.8">3</text>
<text x="145.8" y="93.8">MMC_CCLK</text>
<text x="159.3" y="92.7">MMC_CCLK</text>
<text x="141.5" y="100.7">3</text>
<text x="145.8" y="100.7">MMC_CMD</text>
<text x="159.3" y="99.6">MMC_CMD</text>
<text x="193.8" y="96.2">MMC_NRST</text>
<text x="141.5" y="104.2">3</text>
<text x="141.5" y="105.9">3</text>
<text x="141.5" y="107.6">3</text>
<text x="145.8" y="104.2">MMC_DAT0</text>
<text x="145.8" y="105.9">MMC_DAT1</text>
<text x="145.8" y="107.6">MMC_DAT2</text>
<text x="159.3" y="106.6">MMC_DAT2</text>
<text x="159.3" y="104.8">MMC_DAT1</text>
<text x="159.3" y="103.1">MMC_DAT0</text>
<text x="141.5" y="109.3">3</text>
<text x="145.8" y="109.3">MMC_DAT3</text>
<text x="159.3" y="108.3">MMC_DAT3</text>
</g>
<g font-size="1.5" fill="#004080">
<text x="73.5" y="38.7">/CS</text>
<text x="73.5" y="40.4">DO(IO1)</text>
<text x="80.5" y="40.4">/HOLD(IO3)</text>
<text x="85.7" y="38.7">VCC</text>
<text x="194.4" y="40.4">/CS</text>
<text x="206.6" y="40.4">VCC</text>
<text x="73.5" y="42.2">/WP(IO2)</text>
<text x="73.5" y="43.9">GND</text>
<text x="82" y="44" transform="rotate(-90 82 44)">TP</text>
<text x="83.8" y="43.9">DI(IO0)</text>
<text x="85.9" y="42.2">CLK</text>
<text x="194.4" y="42.2">DO(IO1)</text>
<text x="194.4" y="43.9">/WP(IO2)</text>
<text x="194.4" y="45.6">GND</text>
<text x="201.4" y="42.2">/HOLD(IO3)</text>
<text x="202.9" y="45.8" transform="rotate(-90 202.9 45.8)">TP</text>
<text x="204.7" y="45.6">DI(IO0)</text>
<text x="206.8" y="43.9">CLK</text>
<text x="66.5" y="80.2">NC1</text>
<text x="66.5" y="81.9">NC2</text>
<text x="66.5" y="83.6">NC3</text>
<text x="79.8" y="80.2">NC53</text>
<text x="79.8" y="81.9">NC54</text>
<text x="79.8" y="83.6">NC55</text>
<text x="66.5" y="85.3">NC4</text>
<text x="66.5" y="87.1">NC5</text>
<text x="66.5" y="88.8">NC6</text>
<text x="79.8" y="85.3">NC56</text>
<text x="79.8" y="87.1">NC57</text>
<text x="79.8" y="88.8">NC58</text>
<text x="66.5" y="90.5">NC7</text>
<text x="66.5" y="92.2">NC8</text>
<text x="66.5" y="94">NC9</text>
<text x="79.8" y="90.5">NC59</text>
<text x="79.8" y="92.2">NC60</text>
<text x="79.8" y="94">NC61</text>
<text x="79.8" y="95.7">NC62</text>
<text x="209.9" y="94">CLK</text>
<text x="66.5" y="97.4">NC11</text>
<text x="66.5" y="99.2">NC12</text>
<text x="66.5" y="100.9">NC13</text>
<text x="79.8" y="100.9">NC65</text>
<text x="79.8" y="97.4">NC63</text>
<text x="79.8" y="99.2">NC64</text>
<text x="209.9" y="97.4">/RESET</text>
<text x="209.9" y="100.9">CMD</text>
<text x="66.5" y="102.6">NC14</text>
<text x="66.5" y="104.3">NC15</text>
<text x="66.5" y="106.1">NC16</text>
<text x="66.5" y="107.8">NC17</text>
<text x="79.8" y="102.6">NC66</text>
<text x="79.8" y="104.3">NC67</text>
<text x="79.8" y="106.1">NC68</text>
<text x="79.8" y="107.8">NC69</text>
<text x="209.9" y="104.3">DAT0</text>
<text x="209.9" y="106.1">DAT1</text>
<text x="209.9" y="107.8">DAT2</text>
<text x="66.5" y="109.5">NC18</text>
<text x="66.5" y="111.3">NC19</text>
<text x="66.5" y="113">NC20</text>
<text x="79.8" y="109.5">NC70</text>
<text x="79.8" y="111.3">NC71</text>
<text x="79.8" y="113">NC72</text>
<text x="209.9" y="109.5">DAT3</text>
<text x="209.9" y="111.3">DAT4</text>
<text x="209.9" y="113">DAT5</text>
<text x="66.5" y="114.7">NC21</text>
<text x="66.5" y="116.4">NC22</text>
<text x="66.5" y="118.2">NC23</text>
<text x="66.5" y="119.9">NC24</text>
<text x="79.8" y="114.7">NC73</text>
<text x="79.8" y="116.4">NC74</text>
<text x="79.8" y="118.2">NC75</text>
<text x="79.8" y="119.9">NC76</text>
<text x="209.9" y="114.7">DAT6</text>
<text x="209.9" y="116.4">DAT7</text>
<text x="66.5" y="121.6">NC25</text>
<text x="66.5" y="123.3">NC26</text>
<text x="66.5" y="125.1">NC27</text>
<text x="79.8" y="121.6">NC77</text>
<text x="79.8" y="123.3">NC78</text>
<text x="79.8" y="125.1">NC79</text>
<text x="66.5" y="126.8">NC28</text>
<text x="66.5" y="128.5">NC29</text>
<text x="66.5" y="130.2">NC30</text>
<text x="66.5" y="132">NC31</text>
<text x="79.8" y="126.8">NC80</text>
<text x="79.8" y="128.5">NC81</text>
<text x="79.8" y="130.2">NC82</text>
<text x="79.8" y="132">NC83</text>
<text x="66.5" y="133.7">NC32</text>
<text x="66.5" y="135.4">NC33</text>
<text x="66.5" y="137.2">NC34</text>
<text x="79.8" y="133.7">NC84</text>
<text x="79.8" y="135.4">NC85</text>
<text x="79.8" y="137.2">NC86</text>
<text x="128.7" y="137.2">RFU1</text>
<text x="136.7" y="137.2">PAD1</text>
<text x="66.5" y="138.9">NC35</text>
<text x="66.5" y="140.6">NC36</text>
<text x="66.5" y="142.3">NC37</text>
<text x="79.8" y="138.9">NC87</text>
<text x="79.8" y="142.3">NC89</text>
<text x="128.7" y="138.9">RFU2</text>
<text x="128.7" y="140.6">RFU3</text>
<text x="128.7" y="142.3">RFU4</text>
<text x="136.7" y="138.9">PAD2</text>
<text x="136.7" y="140.6">PAD3</text>
<text x="137.6" y="142.3">PAD</text>
<text x="208.2" y="140.6">VCC1</text>
<text x="208.2" y="142.3">VCC2</text>
<text x="221.4" y="142.3">VSS1</text>
<text x="66.5" y="144.1">NC38</text>
<text x="66.5" y="145.8">NC39</text>
<text x="66.5" y="147.5">NC40</text>
<text x="66.5" y="149.2">NC41</text>
<text x="79.8" y="144.1">NC90</text>
<text x="79.8" y="145.8">NC91</text>
<text x="79.8" y="147.5">NC92</text>
<text x="79.8" y="149.2">NC93</text>
<text x="128.7" y="144.1">RFU5</text>
<text x="128.7" y="145.8">RFU6</text>
<text x="128.7" y="147.5">RFU7</text>
<text x="128.7" y="149.2">RFU8</text>
<text x="136.7" y="144.1">PAD4</text>
<text x="136.7" y="145.8">PAD5</text>
<text x="136.7" y="147.5">PAD6</text>
<text x="136.7" y="149.2">PAD7</text>
<text x="208.2" y="144.1">VCC3</text>
<text x="208.2" y="145.8">VCC4</text>
<text x="221.4" y="144.1">VSS2</text>
<text x="221.4" y="145.8">VSS3</text>
<text x="221.4" y="147.5">VSS4</text>
<text x="66.5" y="151">NC42</text>
<text x="66.5" y="152.7">NC43</text>
<text x="66.5" y="154.4">NC44</text>
<text x="79.8" y="151">NC94</text>
<text x="79.8" y="152.7">NC95</text>
<text x="79.8" y="154.4">NC96</text>
<text x="128.7" y="151">RFU9</text>
<text x="128.7" y="152.7">RFU10</text>
<text x="128.7" y="154.4">RFU11</text>
<text x="135.8" y="154.4">PAD10</text>
<text x="136.7" y="151">PAD8</text>
<text x="136.7" y="152.7">PAD9</text>
<text x="208.2" y="152.7">VCCQ1</text>
<text x="208.2" y="154.4">VCCQ2</text>
<text x="220.2" y="152.7">VSSQ1</text>
<text x="220.2" y="154.4">VSSQ2</text>
<text x="66.5" y="156.1">NC45</text>
<text x="66.5" y="157.9">NC46</text>
<text x="66.5" y="159.6">NC47</text>
<text x="66.5" y="161.3">NC48</text>
<text x="78.9" y="161.3">NC100</text>
<text x="79.8" y="156.1">NC97</text>
<text x="79.8" y="157.9">NC98</text>
<text x="79.8" y="159.6">NC99</text>
<text x="128.7" y="156.1">RFU12</text>
<text x="128.7" y="157.9">RFU13</text>
<text x="128.7" y="159.6">RFU14</text>
<text x="128.7" y="161.3">RFU15</text>
<text x="135.8" y="156.1">PAD11</text>
<text x="135.8" y="157.9">PAD12</text>
<text x="135.8" y="159.6">PAD13</text>
<text x="135.8" y="161.3">PAD14</text>
<text x="208.2" y="156.1">VCCQ3</text>
<text x="208.2" y="157.9">VCCQ4</text>
<text x="208.2" y="159.6">VCCQ5</text>
<text x="220.2" y="156.1">VSSQ3</text>
<text x="220.2" y="159.6">VSSQ5</text>
<text x="220.2" y="157.9">VSSQ4</text>
<text x="66.5" y="163.1">NC49</text>
<text x="66.5" y="164.8">NC50</text>
<text x="66.5" y="166.5">NC51</text>
<text x="78.9" y="163.1">NC101</text>
<text x="78.9" y="164.8">NC102</text>
<text x="78.9" y="166.5">NC103</text>
<text x="128.7" y="163.1">RFU16</text>
<text x="128.7" y="164.8">RFU17</text>
<text x="135.8" y="163.1">PAD15</text>
<text x="208.2" y="163.1">VDDIM</text>
<text x="66.5" y="168.3">NC52</text>
<text x="78.9" y="168.3">NC104</text>
<text x="78.9" y="170">NC105</text>
<text x="78.9" y="171.7">NC106</text>
</g>
<g font-size="1.2">
<text x="29.1" y="1.3">5</text>
<text x="83.6" y="1.3">4</text>
<text x="138.2" y="1.3">3</text>
<text x="192.8" y="1.3">2</text>
<text x="247.4" y="1.3">1</text>
<text x=".5" y="28.3">D</text>
<text x="275.1" y="28.3">D</text>
<text x=".5" y="79.2">C</text>
<text x="275.1" y="79.2">C</text>
<text x=".5" y="130.2">B</text>
<text x="275.1" y="130.2">B</text>
<text x=".5" y="181.1">A</text>
<text x="275.1" y="181.1">A</text>
<text x="29.1" y="206.8">5</text>
<text x="83.6" y="206.8">4</text>
<text x="138.2" y="206.8">3</text>
<text x="192.8" y="206.8">2</text>
<text x="247.4" y="206.8">1</text>
</g>
</svg>
